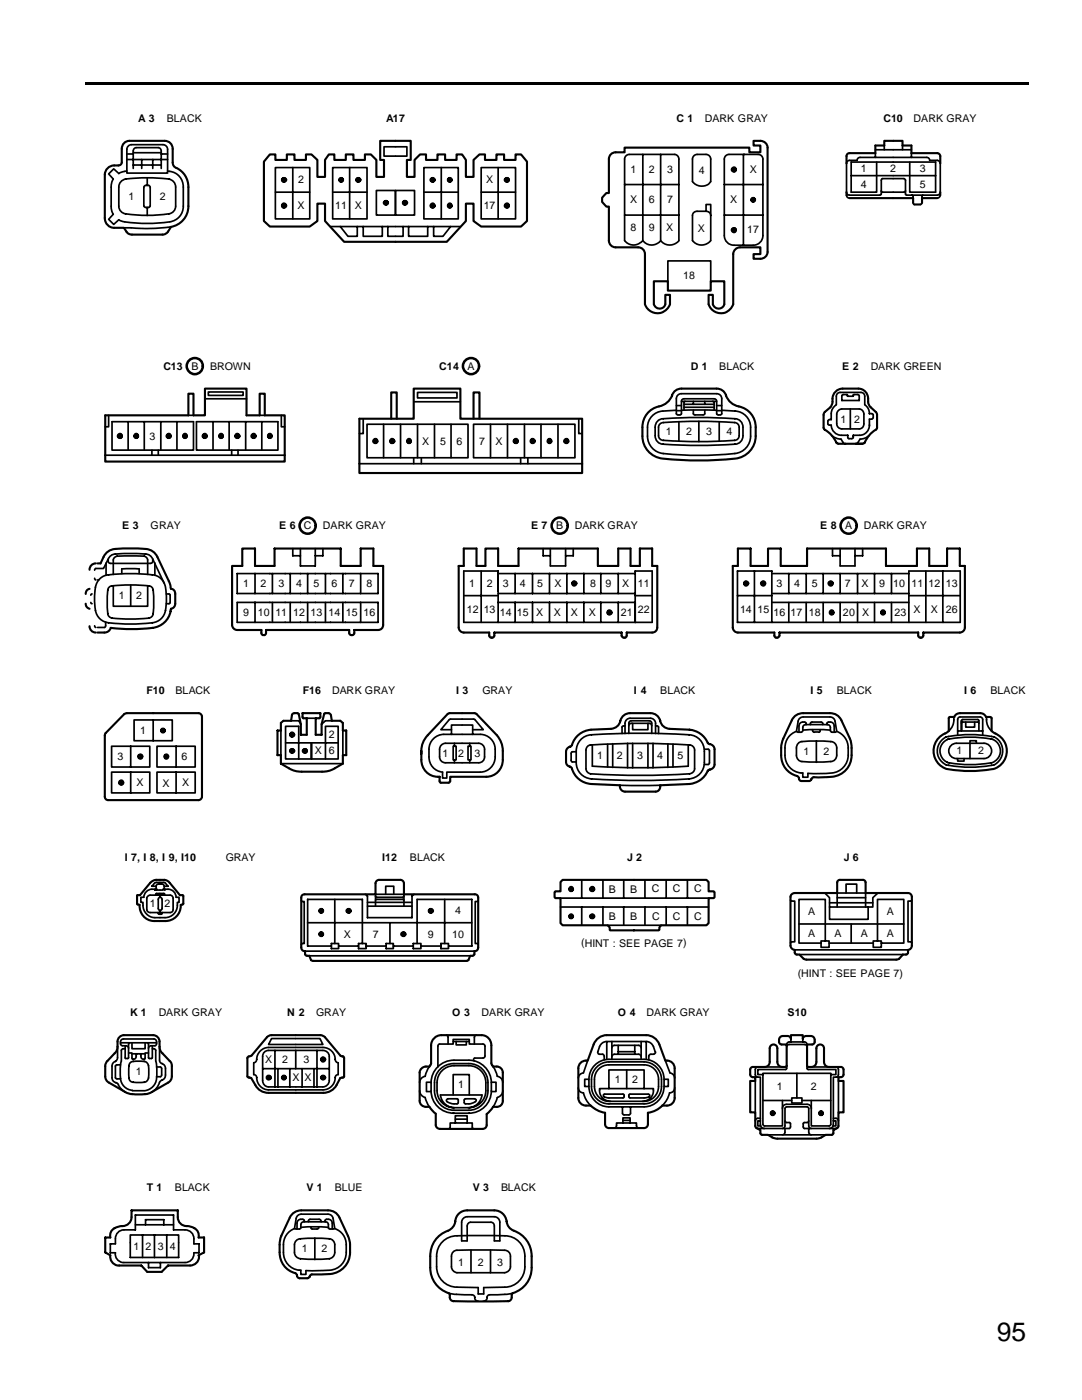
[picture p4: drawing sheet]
<svg xmlns="http://www.w3.org/2000/svg" width="216mm" height="279mm" viewBox="0 0 216 279" stroke-linecap="round" stroke-linejoin="round" font-family="sans-serif">
<path d="M17 16.5h188.3v.5h-188.3z" fill-rule="evenodd" fill="#000"/>
<g fill="none" stroke="#000" stroke-width=".34">
<path d="M24.3 36.1l.3-.2a28 28 0 0 1 9.5 0 1.59 1.59 0 0 1 1 1.4v3.8a1.55 1.55 0 0 1-1.4 1.6 27.5 27.5 0 0 1-9.1-.1 1.56 1.56 0 0 1-.9-1.5v-3.8l.1-.4zM25.3 34.1l-1.1 .3-.5 .2-1-.9-1 1 .9 1-.3 .8-.1 .8v4.3l.4 1.2-.9 1 1 1 1-.9 .3 .1a26.2 26.2 0 0 0 10.5 .1 3.1 3.1 0 0 0 2.1-3v-3.8a3.2 3.2 0 0 0-3.2-3.2M25.3 30.7h1.3M25.3 31.8h8.1M25.6 29.1l.6-.2h6.3a.94 .94 0 0 1 .9 .9v4.7h-8.1v-4.7zM26.6 33.6v-3.5a.65 .65 0 0 1 .6-.6h4.4a.65 .65 0 0 1 .6 .6v3.5M26.6 32.9h5.6M26.6 30.5h5.6M28.3 31.8v1.8M28.9 37.1l.7-.1 .3 .2v4a.89 .89 0 0 1-1 .2l-.2-.3v-3.7zM29.4 35.5v1.5M30.5 31.8v1.8"/>
<path d="M32.2 30.7h1.2M54.9 33.4h6.9v10.3h-6.9zM54.9 38.4h6.9M56.6 35.6v.6M56.8 35.6v.6M58.4 33.4v10.3M66.4 33.4h6.8v10.3h-6.8zM66.4 38.4h6.8M68 35.6v.6M68.2 35.6v.6M69.8 33.4v10.3M71.4 35.6v.6"/>
<path d="M71.6 35.6v.6M75.1 38h3.8v4.9h-3.8zM76.6 29.3h4.6v1.9h-4.6zM78.9 38h3.8v4.9h-3.8zM84.6 33.4h6.8v10.3h-6.8zM84.6 38.4h6.8M86.2 35.6v.6M86.4 35.6v.6M88.1 33.4v10.3M89.7 35.6v.6M89.8 35.6v.6M96 33.4h6.9v10.3h-6.9z"/>
<path d="M96 38.4h6.9M99.4 33.4v10.3M101 35.6v.6M101.3 35.6v.6M124.6 36.8h10.9M124.9 31.1l.7-.3h9a.93 .93 0 0 1 .9 1v16.2a2.3 2.3 0 0 1-3.7 0 2.23 2.23 0 0 1-3.5 0 2.34 2.34 0 0 1-3.7 0v-16.2zM128.3 30.8v17.2M131.8 30.8v17.2M138.5 31.1l.6-.3h1.8a.94 .94 0 0 1 .9 1v4.4a2.22 2.22 0 0 1-3.6 0v-4.4zM144.5 36.8h7.7M144.8 31.1l.7-.3h5.8a.94 .94 0 0 1 .9 1v15.2a1.92 1.92 0 0 1-1.9 1.9h-3.8a1.92 1.92 0 0 1-2-1.9v-15.2zM146.4 33.5v.7"/>
<path d="M146.6 33.5v.7M148.3 30.8v18.1M150.2 39.5v.7M150.4 39.5v.7M168.9 38.9a.58 .58 0 0 0 .6 .6M169.1 32.2l.4-.2h1.5a.58 .58 0 0 1 .6-.6h13.3a.58 .58 0 0 1 .6 .6h1.5l.5 .3 .1 .3v5.8a.64 .64 0 0 1-.6 .5h-6.2l-.1-.2v-2.7l-.4-.4-4.3 .1-.1 .3v2.7l-.2 .2h-6.2a.58 .58 0 0 1-.6-.5v-5.8zM169.8 35.1h16.9M174.7 30.6v.8M174.7 29.9h7.2M174.9 32.3v6.1h-5.1v-6.1h16.9v6.1h-5.2v-6.1M175.9 38.1l.2 .3h4.2l.4-.3M176.4 29v.9"/>
<path d="M180.1 29v.9M181.9 30.6v.8M181.9 38.9l.3 .3v.3M184.1 38.9l-.1 .6M187.6 38.9a.64 .64 0 0 1-.6 .6M29.4 41.4v1.6M34 45.3a46.2 46.2 0 0 1-9.3 .2M56.6 40.7v.7M56.8 40.7v.7M66 45.2h25.9M67.9 45.2l1.5 2h1.9v-2M72.5 45.2v2h3.8v-2"/>
<path d="M76.9 40.1v.7M77.1 40.1v.7M77.4 45.2v2h3v-2M80.7 40.1v.7M80.9 40.1v.7M81.5 45.2v2h3.8v-2M86.2 40.7v.7M86.4 40.7v.7M86.5 45.2v2h1.9l1.5-2M89.7 40.7v.7M89.8 40.7v.7M101 40.7v.7"/>
<path d="M101.3 40.7v.7M124.6 42.9h10.9M133.3 56.1v-4h8.5v4M140.9 42.2h-1.8a.87 .87 0 0 0-.9 .8v5a2.3 2.3 0 0 0 3.6 0v-5M140.9 42.2a.87 .87 0 0 1 .9 .8M140.9 42.2v-1.4h.9v2.2M144.5 42.9h7.7M146.4 45.6v.6M146.6 45.6v.6M182.2 40.5l.3 .3M184 40.5l-.4 .3M40.9 79.6h8.3"/>
<path d="M41.6 78.2h6.9v.7h-6.9zM83.3 78.3h7.9v1.1h-7.9zM135.4 78.8l.6-.2h7a.98 .98 0 0 1 1 1v2.9l-.2 .3h-.6l-.2-.3v-2.4h-7v2.4l-.2 .3h-.5l-.3-.3v-2.9v-.3zM168 78.9l1-.2 .1 .4h1.1l.1-.3h1l.1 .2v.9h-3.4zM21 90.8h35.8M21.7 82.9v2.3h-.7M22.4 84.2h16.2v5.6h-16.2zM23.9 86.7v.7M24 86.7v.6M25.6 84.2v5.6M27.1 86.7v.7M27.3 86.7v.6"/>
<path d="M28.8 84.2v5.6M30.3 89.8v1M31.6 89.8v1M32.1 84.2v5.6M33.6 86.7v.7M33.8 86.7v.6M35.3 84.2v5.6M36.8 86.7v.7M37 86.7v.6M37.6 82.9h1M39.2 84.2h16.3v5.6h-16.3zM40.7 86.7v.7"/>
<path d="M41 86.7v.6M42.5 84.2v5.6M44 86.7v.7M44.2 86.7v.6M45.7 84.2v5.6M46.2 89.8v1M47.2 86.7v.7M47.5 86.7v.6M47.5 89.8v1M49 84.2v5.6M50.5 86.7v.7M50.7 86.7v.6"/>
<path d="M51.8 82.9h1M52.2 84.2v5.6M53.8 86.7v.7M53.9 86.7v.6M56.1 82.9v2.3h.7M71.7 92.5h44.5M72.5 83.6v2.9h-.8M73.2 84.7h20.2v6.7h-20.2zM74.8 87.7v.6M75 87.7v.6M76.5 84.7v6.7M78.1 87.7v.6"/>
<path d="M78.4 87.7v.6M79.9 84.7v6.7M81.5 87.7v.6M81.7 87.7v.6M82.5 80.2h9.4M82.5 91.4v1.1M83.3 84.7v6.7M84.1 91.4v1.1M86.7 84.7v6.7M90 84.7v6.7M94.5 84.7h20.2v6.7h-20.2zM97.9 84.7v6.7"/>
<path d="M101.3 84.7v6.7M102.8 87.7v.6M103 87.7v.6M103.9 91.4v1.1M104.6 84.7v6.7M105.3 91.4v1.1M106.2 87.7v.6M106.4 87.7v.6M107.9 84.7v6.7M109.6 87.7v.6M109.7 87.7v.6M111.3 84.7v6.7"/>
<path d="M112.9 87.7v.6M113.1 87.7v.6M115.5 83.6v2.9h.7M131.2 84.1a2.72 2.72 0 0 1 2.4-.6l5.9-.2 4.7 .1a7.8 7.8 0 0 1 3.3 .4 1.7 1.7 0 0 1 .8 1.5 3.2 3.2 0 0 1-.5 2.8 2.74 2.74 0 0 1-2.4 .6l-5.9 .2-4.7-.1a7.7 7.7 0 0 1-3.3-.4 1.7 1.7 0 0 1-.8-1.4 3.2 3.2 0 0 1 .5-2.9zM131.7 84.6l.7-.3 4.8-.2h4.6l4.8 .2a.94 .94 0 0 1 .9 1v1.7a.94 .94 0 0 1-.9 .9l-7.1 .2-7.1-.2a.96 .96 0 0 1-1-.9v-1.7zM135 81.9l-1.7 .1a3.5 3.5 0 0 0-4.1 3.3 5 5 0 0 0 .9 4.1 4.1 4.1 0 0 0 3.5 1.2 62.3 62.3 0 0 0 13.7-.2 3.5 3.5 0 0 0 2.5-3.4 4.5 4.5 0 0 0-1.2-4.2 6.6 6.6 0 0 0-4-.9h-.6M135 82h1M135 80.9h1M135.5 84.2v3.9M136 80.1v-.3l.5-.2h6l.4 .2 .1 .3M136 81.9h7M136.5 80.7h6"/>
<path d="M136.5 81.3h6M136.7 80.1l-.2 .2v1.6M138.3 81.9l.1 .8 .3 .1h1.8l.1-.3v-.6M138.3 80.1v.6M139.4 84.1v4M140.6 80.1v.6M142.2 80.1l.3 .2v1.6M143 82h1M143 80.9h1M143.5 84.2v3.9M165.9 87l1.1 .5 .8 .1 .5 .8 .4 .2M167.3 81.9l.7-.3h3.4a1.02 1.02 0 0 1 1 1v2a.96 .96 0 0 1-1 1h-3.4a1.03 1.03 0 0 1-1-1v-2z"/>
<path d="M169.7 81.6v4M173.4 87l-1 .5-.8 .1-.5 .8-.3 .2M173.5 82.5l.6 .1 .1 .2v.7l-.3 .2h-.4v1.2M173.5 82.5a2.09 2.09 0 0 0-.9-1.7v-1.7a.76 .76 0 0 0-.8-.8h-4.2a.76 .76 0 0 0-.7 .8v1.7a2.67 2.67 0 0 0-1 2.9l-.5 .1-.2 .3v.6l.7 .1a2.06 2.06 0 0 0 2 2.1h1.3v.5l.2 .1 .8-.1 .1-.5a2.62 2.62 0 0 0 2.9-1l.3-1.1M173.5 82.5h.1M18.4 118.5l-.3 .3M18.9 115.4l.2 .3M19.5 115.7h.2M19.8 115.7a3.4 3.4 0 0 1 2.9-1.1 28.8 28.8 0 0 1 8.8 .4 3.5 3.5 0 0 1 1.7 3.5v2a3.4 3.4 0 0 1-3.8 3.9 34 34 0 0 1-8.3-.2 3.4 3.4 0 0 1-2.2-3.7l.1-2.6a3.6 3.6 0 0 1 .8-2.2zM21.2 112.4v2.4M21.6 111.6a1.91 1.91 0 0 1 2.2-1.1h.8a21 21 0 0 1 5.2 .3l.7 .8M21.8 117.2a3.4 3.4 0 0 1 2.2-.4h4a3.4 3.4 0 0 1 2.3 .4 7.6 7.6 0 0 1 .4 3.3v.6a2.34 2.34 0 0 1-.7 2.1 26.7 26.7 0 0 1-8 0 1.34 1.34 0 0 1-.6-1.4v-2.6a2.9 2.9 0 0 1 .4-2z"/>
<path d="M22.6 114.6v-2.8a.89 .89 0 0 1 .8-.8h5.4a.9 .9 0 0 1 .7 .8v2.8M22.6 116.9v4.1h6.9v-4.1M24.3 114.5v-1h1.8h1.7v1M26.1 116.8v4.2M30.5 111.6l-.1 .6-.4 .2h-7.9l-.5-.2v-.6l-.9 1.9h-1.6l-.2 .3M30.5 111.6l2.3 4.8M30.9 112.4v2.4M33.2 118.5l.6 .1 .2 .2-.1 1.6-.7 .1M50.9 114.5v3.9h24.5v-3.9h-28.1v3.9h3.6M54.4 114.5v3.9M57.9 114.5v3.9M58.4 109.5v1.4h1.5"/>
<path d="M59.9 109.5v3.4h3v-3.4M61.4 114.5v3.9M64.4 109.5v1.4h-1.5M64.9 114.5v3.9M68.4 114.5v3.9M72 114.5v3.9M92.5 118.9h6.9M96 114v10.2M99.4 114.5h27.3M99.4 118.4h3.4M102.8 114.5v3.9h3.5M106.3 118.4h3.3"/>
<path d="M106.3 114.5v3.9M108.4 109.5v1.4h1.4M109.6 114.5v3.9h3.5M109.8 109.5v3.4h3.1v-3.4M113.1 118.4h3.4M113.1 114.5v3.9M114.4 109.5v1.4h-1.5M114.5 116.1v.7M114.7 116.2v.6M116.5 114.5v3.9h3.4M119.9 114.5v3.9h3.5M123.4 114.5v3.9h3.3"/>
<path d="M126.7 114h3.4v10.2h-3.4zM126.7 118.9h3.4M147.2 118.9h6.8M148.8 116.8v-.6h.2v.6M150.5 114v10.2M152.1 116.1v.7M152.4 116.2v.6M154 114.5h27.4M154 118.4h27.4M157.4 114.5v3.9M160.9 114.5v3.9M164.3 114.5v3.9"/>
<path d="M165.6 116.1v.7M165.9 116.2v.6M166.1 109.5v1.4h1.5M167.6 109.5v3.4h3v-3.4M167.6 114.5v3.9M171.1 114.5v3.9M172.1 109.5v1.4h-1.5M174.5 114.5v3.9M177.9 114.5v3.9M181.4 118.9h10.2M184.7 114v10.2M188.1 114v10.2"/>
<path d="M18.1 120.2l.3 .3M18.9 124.9l.2 .3M21.1 124.1l-.1 1.1h-1.5M50.9 120.2v4h24.5v-4h-28.1v4h3.6M54.4 120.2v4M57.9 120.2v4M61.4 120.2v4M64.9 120.2v4M68.4 120.2v4M72 120.2v4M99.4 124.2v-10.2h-6.9v10.2h10.3M99.4 120.2h27.3"/>
<path d="M102.8 120.2v4h3.5M106.3 124.2h3.3M106.3 120.2v4M109.6 120.2v4h3.5M113.1 124.2h3.4M113.1 120.2v4M116.5 120.2v4h3.4M119.9 120.2v4h3.5M121.5 121.9v.7M121.8 121.9v.7M123.4 120.2v4h3.3M154 120.2h27.4"/>
<path d="M154 124.2v-10.2h-6.8v10.2h44.4v-10.2h-10.2v10.2M157.4 120.2v4M160.9 120.2v4M164.3 120.2v4M165.9 121.9v.7M166 121.9v.7M167.6 120.2v4M171.1 120.2v4M174.5 120.2v4M176.1 122.6v-.7h.2v.7M177.9 120.2v4M22.3 154.1h7.6v4.1h-7.6z"/>
<path d="M22.3 148.9h7.6v4.2h-7.6zM24 155.9v.6M24.3 155.9v.6M26.1 148.9v4.2M26.1 154.1v4.1M26.8 143.7h7.6v4.1h-7.6zM27.9 150.7v.6M28.1 150.7v.6M30.6 143.7v4.1M31.3 154.1h7.6v4.1h-7.6zM31.3 148.9h7.6v4.2h-7.6zM32.4 145.5v.6"/>
<path d="M32.6 145.5v.6M33.1 150.7v.6M33.3 150.7v.6M35.1 148.9v4.2M35.1 154.1v4.1M56 152.4h12.4M56 145.8v4.9M57 144.9h2.6v6.6h-2.6zM57 148.3h5.1M58.1 143.8h1.5l.4 .7M58.2 146.3v.7M58.2 149.5v.7"/>
<path d="M58.4 146.3v.6M58.4 149.5v.7M59.6 151.5h2.5M60.7 149.5v.7M61 149.5v.7M61.2 143.3h1.8M62.1 148.3h2.8v-3.4h2.6v6.6h-5.4M62.1 148.3v3.2M66.2 143.8h-1.3l-.7 .7M67.5 148.3h-2.6v3.2M68.4 145.8v4.9M86.7 147.2l1.2-.6h.7h7.2a3 3 0 0 1 3 2.9 4.1 4.1 0 0 1-1.1 3.9l-1.2 .6-.7 .1h-6.6v1.2h-.9v-1.2a2.97 2.97 0 0 1-2.7-3.1 3.9 3.9 0 0 1 1.1-3.8z"/>
<path d="M88.2 148.6l.7-.3h6.6a1.21 1.21 0 0 1 1.2 1.2v1.5a1.16 1.16 0 0 1-1.2 1.2h-6.6a1.16 1.16 0 0 1-1.2-1.2l.1-1.8zM90.1 145.6h-2.1l1.7-2 .2-.1h4.6l.2 .1 1.7 2h-2.1M90.1 146.6v-1.9h4.2v1.9M90.4 148.9h.6v2.7h-.6zM90.7 148.3v.6M90.7 151.6v.6M93.4 148.9h.6v2.7h-.6zM93.7 148.3v.6M93.7 151.6v.6M115 150h-.8l-.2 .4v1.5l.2 .2h.8M115.8 147.7a3.1 3.1 0 0 1 2.2-1.1l8.4-.3 8.2 .2a11.1 11.1 0 0 1 4.1 .4 3.3 3.3 0 0 1 1.8 3 5.5 5.5 0 0 1-.6 4.2 4 4 0 0 1-3.9 1.4l-8.2 .3-8.3-.3a4.3 4.3 0 0 1-3.9-1.4 7.4 7.4 0 0 1-.4-5.4zM117.2 149l.3-.2a129.9 129.9 0 0 1 20.5 0l.3 .2 .3 .7v3.7a1.09 1.09 0 0 1-1 1l-9.8 .3-9.9-.3a1.08 1.08 0 0 1-1-1v-3.7z"/>
<path d="M118.2 148.7v4.2l9.6 .3 9.5-.3v-4.2M121.2 148.5v4.6M122.3 148.4v4.8M123.7 156.7h8M124.7 146.4v-2a1.03 1.03 0 0 1 1-1.1h4.1a1.03 1.03 0 0 1 1 1.1v2M124.7 144.9l-.5 .1-.1 1.4M125.2 148.3v4.9M125.5 146.4v-2l.1-.3 .4-.3 3.8 .1 .2 .5v2M125.5 144.9l.1-.3 .4-.2h3.5l.5 .2v.3M126.2 144.4v1.2h3.1v-1.2M126.2 148.3v4.9M129.3 148.3v4.9"/>
<path d="M130.3 148.3v4.9M130.8 144.9l.6 .1v1.4M133.3 148.4v4.8M134.3 148.5v4.6M140.5 149.5h.8l.3 .4-.1 2.5-.2 .2h-.8M158.9 146a3.4 3.4 0 0 0-2.3 3.3 4.8 4.8 0 0 0 .9 3.8 3.4 3.4 0 0 0 2.7 1.2v.8h1v-.8a24.8 24.8 0 0 0 5.5-.2 3.6 3.6 0 0 0 2.5-3.4 4.3 4.3 0 0 0-1.2-4.1l-1-.6M159.4 148.2a10.9 10.9 0 0 1 4.2-.3h.7a2.96 2.96 0 0 1 2.4 .6 3.8 3.8 0 0 1 0 2.9 1.69 1.69 0 0 1-1.7 .6l-3.5 .1a2.66 2.66 0 0 1-2.4-.7 3.9 3.9 0 0 1 0-2.9zM159.6 143.3l.7-.2h5.3a1.01 1.01 0 0 1 1 .8l.4 2.1-.3 .1h-.8l-.2-.3v-.6a.58 .58 0 0 0-.6-.6h-4.3a.58 .58 0 0 0-.6 .6v.6l-.2 .3h-.8l-.3-.1 .4-2.1zM160.2 145.7l2.7-.1 2.8 .1M160.9 144.6a.7 .7 0 0 0-.7-.6 .7 .7 0 0 0-.7 .6l-.1 1.5M161.7 144.6l.1-.4 .3-.1h1.9l.2 .5M162.1 145.6l.1 .4a.76 .76 0 0 0 .9 .1h.4l.2-.5"/>
<path d="M162.9 147.8v4.3M165 144.6v-.2a.84 .84 0 0 1 .9-.3 .84 .84 0 0 1 .6 .8v1.2M188.1 148.3a2.64 2.64 0 0 1 2.2-1 22.6 22.6 0 0 1 7.8 .3 2.52 2.52 0 0 1 1.4 2.9 2.52 2.52 0 0 1-2.7 1.9 22.3 22.3 0 0 1-7.7-.3 2.5 2.5 0 0 1-1-3.8zM189.6 149l.8-.6 .4-.1h5.5a1.52 1.52 0 0 1 1.6 1.6 1.52 1.52 0 0 1-1.6 1.5h-5.5a1.52 1.52 0 0 1-1.3-.9 1.52 1.52 0 0 1 .1-1.5zM190.4 143.1v.2a3.3 3.3 0 0 1-1.1 2.6M191.1 146.7v-3.1l.2-.4 .3-.1 4.2 .1 .3 .4v3.1M191.1 151.4v.5h1.3v-.5M191.1 145.9h5M191.9 145.9v-2.1l.2-.2h3.1l.1 .2v2.1M191.9 144.4l.2-.3h3l.2 .3M192.7 144.1v1h1.8v-1M194.8 148.3v-.5h-1.3v3.6"/>
<path d="M196.8 143.1v.2a3.3 3.3 0 0 0 1.1 2.6M198.3 152.7a24.4 24.4 0 0 1-9.5 0 3.1 3.1 0 0 1-1.7-3.6 3.1 3.1 0 0 1 3.2-2.3 24.7 24.7 0 0 1 8.1 .3 3.1 3.1 0 0 1 0 5.6M29.5 178.8l.5-.2h4a.64 .64 0 0 1 .5 .6v2.3a.58 .58 0 0 1-.5 .6h-4a.65 .65 0 0 1-.7-.6v-2.3zM31.1 178.6l.1-.3h1.5l.2 .3M31.2 176.9v.7a1.69 1.69 0 0 0-2.5 1.5h-.6v1h.4a2.55 2.55 0 0 0 2.4 3 4 4 0 0 0 4-.9 2.83 2.83 0 0 0 .5-2.1h.3v-1h-.6a1.72 1.72 0 0 0-2.2-1.6v.1h-.1v-.7M31.2 176.9l.2-.4 .2-.1 1 .1 .2 .4M31.2 176.9h-.9l.5-.6 .4-.2h1.7l.6 .8h-.7M31.2 177.5h.1v.1h1.2v-.1h.3M31.9 179.1l-.3 .2v.2v1.8v.2l.3 .2M31.9 179.1l.4 .2v.2v1.8l-.2 .3-.2 .1M31.9 178.6v.5M60.1 179.7l.2 .2h.4v8.4h-.4l-.2 .3"/>
<path d="M66.8 179.5v8.8M72.9 178.5l.4 .3v4.3h8.9v-4.3l.4-.3M74.9 178.8l.3 .3h5.1l.3-.3M74.9 179.7l.3-.2h5.1l.3 .2M77 178.5v-1.6h1.6v1.6M88.7 179.5v8.8M95.4 179.7l-.2 .2h-.4v8.4h.4l.2 .3M111.8 179.2h29.6M113.9 177.1v.7M114 177.1v.7M116.1 175.6v3.6M118.1 177.1v.7"/>
<path d="M118.3 177.1v.7M120.3 175.6v3.6M124.5 175.6v3.6M128.7 175.6v3.6M132.9 175.6v3.6M137.2 175.6v3.6M157.7 179.6l.3 .2h.6v8.2h-.6l-.3 .2M164.6 178.2l.9 1v4.3h7.7v-2.5h1v-1.8l1-1M167 179.2h5.7M168.8 178.2v-1.8h2.1v1.8M181.9 179.6l-.1 .2h-.6v8.2h.6l.1 .2M31.6 182.1l.1 .4 .6-.1v-.3"/>
<path d="M31.9 181.7v.4M60.9 189.8h33.8M61.4 184.1h32.7M61.7 190.8h32.1M64 181.4v.7M64 186.1v.7M64.2 181.4v.7M64.2 186.1v.7M66.1 188.3h1.5v1h-1.5zM67.6 188.8h3.9M69.5 181.4v.7M69.7 181.4v.7"/>
<path d="M71.5 188.3h1.6v1h-1.6zM72.3 188.3v-8.8h-10.9v9.3h4.7M73.1 188.8h3.9M73.3 180.1h8.9M73.3 180.8h8.9M74.9 180.8v-2.3h5.7v2.3M77 188.3h1.5v1h-1.5zM77.8 184.1v4.2M78.5 188.8h4M80.4 186.1v.7M80.6 186.1v.7M82.5 188.3h1.5v1h-1.5z"/>
<path d="M83.2 188.3v-8.8h10.9v9.3h-4.6M84 188.8h4M85.9 181.4v.7M86.1 181.4v.7M88 188.3h1.5v1h-1.5zM111.8 181h29.6M113.9 182.5v.7M114 182.5v.7M116.1 181v3.7M118.1 182.5v.7M118.3 182.5v.7M120.3 181v3.7"/>
<path d="M121.2 184.7h10.7M124.5 181v3.7M128.7 181v3.7M132.9 181v3.7M137.2 181v3.7M158.6 189.6h22.6M159.4 184.4h20.9M159.5 190.5h20.7M163.8 187.8h1.6v1.3h-1.6zM164.7 187.8v-8.3h-5.3v8.7h4.4M165.4 188.2h8.8M165.5 181h7.7"/>
<path d="M165.5 180.2h8.7M167 181v-2.8h5.7v2.8M169.8 184.4v3.8M174.2 187.8h1.7v1.3h-1.7zM175.1 187.8v-8.3h5.2v8.7h-4.4M23.5 208.9v2.2a.91 .91 0 0 1-.8 .9l-.3 .8v2.3a1.03 1.03 0 0 0 .9 1l.7 1.1 1 .7M24 212.5h-.8l-.2 .3 .1 2.4 .9 .1M24 208.1h7.2M25 209.3h-.6l-.2 .3-.1 2.4a8.8 8.8 0 0 0 .3 4.4 2.55 2.55 0 0 0 2 1.2M25.7 210.1h.6v1.1a.52 .52 0 0 0 .7 .1 .52 .52 0 0 0 .2-.7l.2-.3M25.7 209.2l-.1-.2a1.46 1.46 0 0 0-1.4-.3l-.2-.4a.7 .7 0 0 1 .6-1h6.1a.76 .76 0 0 1 .5 .7 .76 .76 0 0 1-.3 .7l-1 .1-.3 .4M25.9 208.1l-.2 .3v2.7l-.2 .1h-.5v-2.5"/>
<path d="M26 212.1a4.4 4.4 0 0 1 3.3 0 4.8 4.8 0 0 1 .3 3 1.1 1.1 0 0 1-1.3 .9h-1.3a1.11 1.11 0 0 1-1.3-1.4v-1.9zM26.3 208.1v1.2h2.7v-1.2M26.3 210.3h2.7M29.4 208.1l.2 .3v2.7l.2 .1h.4l.2-.1v-2.4M29.6 210.1h-.6v1.1a.52 .52 0 0 1-.8 .1 .52 .52 0 0 1-.1-.7l-.2-.3M30.4 209.3a.5 .5 0 0 1 .7 .3l.1 2.4a8.8 8.8 0 0 1-.3 4.4 2.92 2.92 0 0 1-3 1.3h-1.5M31.2 212.9h.8l.3 .4-.1 1.4-.2 .2h-.8M31.8 208.9v2.7a.9 .9 0 0 0 .8 .8l.2 .2a3.5 3.5 0 0 1 0 2.6l-.5 .4a1.06 1.06 0 0 0-.6 .9 3.1 3.1 0 0 1-1.4 1.4M51.8 209.9a2.39 2.39 0 0 1 1.8-.9h10.8a2.52 2.52 0 0 1 2.5 2.7l.6 .4v2.4a.58 .58 0 0 0-.6 .6 2.46 2.46 0 0 1-2.5 2.4h-10.8a2.54 2.54 0 0 1-2.4-2.7l-.6-.3v-2.4a.65 .65 0 0 0 .6-.7l.1-.5zM52.4 213.3h13.3M52.6 210.1l.6-.4 .4-.1h10.8a1.24 1.24 0 0 1 1.3 1.2v4.8a1.3 1.3 0 0 1-1.3 1.3h-10.8a1.22 1.22 0 0 1-1.2-1.3v-4.8zM53.5 214.7v.7"/>
<path d="M53.8 214.7v.7M54.2 207.3h9.6l.6 1.1h-10.8zM54.9 209.6v7.3M55.5 213.3v3.6M56.6 214.7v.7M56.7 214.7v.7M57.8 213.3v3.6M59 209.6v3.7M60.3 213.3v3.6M62.7 213.3v3.6M63.2 209.6v7.3M64.3 211.2v.6"/>
<path d="M64.3 214.7v.7M64.6 211.2v.6M64.6 214.7v.7M83.7 217.7a1.43 1.43 0 0 0 1.1 1.3l.9 1.9M85.7 212.9l-.4 .7-.5 1.2a1.28 1.28 0 0 0-1.1 1.3M86 216h-.9v1.8h.9M87.8 213.4a3.9 3.9 0 0 1 2.8-1.1h3a3.8 3.8 0 0 1 3.8 3.8 5.1 5.1 0 0 1-1.1 4.3 3.7 3.7 0 0 1-2.7 1.2h-3a3.9 3.9 0 0 1-3.9-3.9 5 5 0 0 1 1.1-4.3zM87.9 218.5h8.3a2.84 2.84 0 0 1-2.8 2.6h-2.7a2.83 2.83 0 0 1-2.8-2.6zM89.1 206.6l.3 .2v.2v1.4M89.1 219.5l.3-.2h1.9l.1 .2v.7a2.14 2.14 0 0 1-2.3-.6zM90.4 218.5v-4h3.2v4M90.4 207.9h3.2"/>
<path d="M91 207.9v.6h2v-.6M92.7 219.4l2-.1 .3 .2v.1a2.17 2.17 0 0 1-2.3 .6zM94.7 211.8l-.2-.3 .1-.3h1.8l.3-.2v-2.4l-.3-.2h-2.8v-1h-3.2v1h-2.7l-.3 .2v4.3M95.1 206.6h-.2l-.2 .4v1.4M98 216h1v1.8h-1M98.4 212.9l.4 .7 .4 1.2a1.28 1.28 0 0 1 1.1 1.3M100.3 217.7a1.43 1.43 0 0 1-1.1 1.3l-.8 1.9M115.4 217.1a.98 .98 0 0 0 1 1l.5 1.4 1 1.1M116.7 215.4h.8v1.4h-.8zM117.3 211.7l-.9 2.4a1.09 1.09 0 0 0-1 1M117.5 216.8a4 4 0 0 0 4 4.1h7a4 4 0 0 0 4-4.1M117.5 215.4a4 4 0 0 1 4-4h7a4 4 0 0 1 4 4"/>
<path d="M119.1 213a3.5 3.5 0 0 1 2.4-1.1h7a3.5 3.5 0 0 1 3.5 3.5 4.5 4.5 0 0 1-1 3.9 3.5 3.5 0 0 1-2.5 1h-7a3.5 3.5 0 0 1-3.5-3.5 4.4 4.4 0 0 1 1.1-3.8zM119.7 213.1l1.1-.5 .7-.1h7a2.86 2.86 0 0 1 2.9 2.9 4 4 0 0 1-1.1 3.7l-1.1 .6-.7 .1h-7a2.92 2.92 0 0 1-2.9-3 3.8 3.8 0 0 1 1.1-3.7zM120.4 218.5l.2-.1h3.7l.2 .1a.45 .45 0 0 1-.2 .6h-3.1l-.6-.2zM121.1 207.9a2.02 2.02 0 0 0-1.8 2.2l.2 .3h.9l.2 .4v.7M121.1 211.4v-3.5h7.8v3.5M121.5 217.3v-3.8h7v3.8M121.8 219.8a2.21 2.21 0 0 1-2.2-2.5h10.8a2.21 2.21 0 0 1-2.2 2.5M122.1 210.9l.1-.2 .4-.3h4.8l.3 .1 .2 .4M122.1 209.1l.1-.2 .4-.3h4.8l.3 .1 .2 .4M122.1 207.9v3.5M123.4 208.6v1.8M123.4 209.9h3.3"/>
<path d="M125.1 213.5v3.8M125.5 218.5l.2-.1h3.7l.2 .1-.1 .4-.7 .2h-3.1a.45 .45 0 0 1-.2-.6zM126.7 208.6v1.8M127.9 207.9v3.5M128.9 207.9a1.96 1.96 0 0 1 1.8 2v.3l-.1 .1-.7 .1-.4 .2v.9M132.5 215.4h.8v1.4h-.8zM132.8 211.7l.9 2.4a1.08 1.08 0 0 1 .9 1M134.6 217.1a.98 .98 0 0 1-1 1l-.5 1.4-.9 1.1M150.7 215h1v9.4a.8 .8 0 0 0 .9 .8M150.7 215.7v6.3M151.2 212.9l-.2 .1-.3 .4 .1 1.3 .4 .3M152.2 219.6h5.8"/>
<path d="M152.6 212.9h3.5M156.1 219.6v5.1h-3.7l-.2-.3v-10.2h13.6v10.2l-.2 .3h-3.7v-5.1M157 208.4v-.2l.5-.3h3l.3 .1 .2 .4M157 209v-.3l.5-.3h3l.5 .3v.3M157 212.7l-.1 .6-.2 .1h-5.5v1.1h1M157.8 207.3v.6M158 219.1h2v1h-2zM159 214.2v4.9M160 219.6h5.8M160.2 207.3v.6M161 212.7l.1 .6 .2 .1h5.5v1.1h-1M161.9 212.9h3.5"/>
<path d="M166.8 212.9l.2 .1 .3 .4-.1 1.3-.4 .3M167.3 215h-1v9.4a.8 .8 0 0 1-.9 .8M167.3 215.7v6.3M89.4 225.3l.4-.2v-1h4.4l.1 1 .4 .2M90.4 222.2h.2M90.6 222.2a4.5 4.5 0 0 1-4.6-4.5 5.7 5.7 0 0 1 1.1-4.5 4.6 4.6 0 0 1 3.5-1.6 7.9 7.9 0 0 1 5.2 .6 4.5 4.5 0 0 1 2.2 3.9 5.8 5.8 0 0 1-1 4.5 4.5 4.5 0 0 1-3.4 1.6M90.6 221.1a3.4 3.4 0 0 1-3.4-3.4 4.6 4.6 0 0 1 1-4 3.4 3.4 0 0 1 2.4-1h3a3.4 3.4 0 0 1 3.3 3.4 4.6 4.6 0 0 1-1 4 3.4 3.4 0 0 1-2.3 1M90.6 222.2h3M90.8 224.1v-1.4h2.4v1.4M90.8 223.4h2.4M122.5 225.1l.4-.2 .1-.8h4l.1 .8 .4 .2M124.2 220.9v1.3l.3 .3h1l.3-.2v-1.4"/>
<path d="M124.3 224.1v-1h1.4v1M124.3 223.6h1.4M151.7 223.2l-.7 .1-.3 .4M151.7 223.7h-.5v1h.6M151.7 225.2v.4M153.2 226.5h11.6M154.1 221.8v.7M154.3 221.8v.7M156.1 225.2l.3-.1 .2-.4v-3.5l.4-.3h4.2l.2 .3v3.5l.2 .4 .3 .1M156.1 221.2a.8 .8 0 0 1 .9-.8h4a.8 .8 0 0 1 .9 .8M156.6 223.7l.2 .3 .9 .1-.1 1.1-6.6-.1M156.6 225.2v1l-.5 .3"/>
<path d="M161.4 223.7l-.2 .3-.9 .1 .1 1.1 6.6-.1M161.4 225.2v1l.5 .3M163.7 221.8v.7M163.9 221.8v.7M166.3 223.2l.7 .1 .3 .4M166.3 223.7h.5v1h-.6M166.3 225.2v.4M23.5 246l.8-.5 2.7-.1v-2.9h7.6v2.9h2.3a1.74 1.74 0 0 1 1.8 1.8v1h1v1.8h-1a1.76 1.76 0 0 1-1.8 2h-12.2a1.69 1.69 0 0 1-1.7-2h-1v-1.8h1a2.6 2.6 0 0 1 .5-2.2zM26 246.5h9.6v4.5h-9.6zM27 244.4h7.6M28.4 246.5v4.5M29 244.4v-1h3.7v1"/>
<path d="M29.6 252v1h2.4v-1M30.8 246.5v4.5M33.3 246.5v4.5M58.8 245.2a3.4 3.4 0 0 0-2.2 3.2 4.9 4.9 0 0 0 .9 3.9 3.3 3.3 0 0 0 2.5 1.2v.8h1v-.7h3.5a4.2 4.2 0 0 0 4.1-1.8 5.9 5.9 0 0 0-.3-5.6l-.9-.7-.6-.3M59.2 247.5a11.9 11.9 0 0 1 4.3-.4h.7a2.74 2.74 0 0 1 2.4 .6 3.9 3.9 0 0 1 .1 2.6 1.5 1.5 0 0 1-1.7 1h-3.6a2.85 2.85 0 0 1-2.4-.6 4 4 0 0 1-.2-2.6zM59.4 242.5l.7-.2h5.3a1.01 1.01 0 0 1 1.1 .9l.3 2-1.1 .1-.2-.3v-.6a.58 .58 0 0 0-.6-.6h-4.3a.58 .58 0 0 0-.6 .6v.6l-.1 .3-1.1-.1 .3-2zM60 244.9l2.8-.1 2.7 .1M60.8 243.8a.78 .78 0 0 0-.9-.5 .78 .78 0 0 0-.6 .8v1.2M61.6 243.8v-.4l.3-.1 1.9 .1 .3 .4M62.1 244.9l.1 .4h1a.31 .31 0 0 0 .4-.4M62.8 247.1v4.3M64.9 243.8a.7 .7 0 0 1 .6-.6 .7 .7 0 0 1 .7 .6l.1 1.5"/>
<path d="M88.3 247.8a4.6 4.6 0 0 1 3.9-1.2h6.6a7.8 7.8 0 0 1 4.2 .7 4 4 0 0 1 1.7 3.4 5.8 5.8 0 0 1-1.1 5 4.8 4.8 0 0 1-4.1 1.2l-3 .1v1.2h-1.1v-1.2l-3-.1a4.4 4.4 0 0 1-5.2-3.3 8.4 8.4 0 0 1 .6-5.2zM89.5 258.1l1.2 .2 2.5 .1a1.69 1.69 0 0 1 1.5 .3 .88 .88 0 0 0 .7 1M90.5 249.7l.7-.2h7.5a4.8 4.8 0 0 1 2.7 .2l.4 .6 .1 2.5a1.25 1.25 0 0 1-1.2 1.2h-8.5a1.71 1.71 0 0 1-1.9-.5l-.2-.7v-2.1v-.4zM92.6 243l.6-.2h5.4a1.12 1.12 0 0 1 1.1 1.1v3.7h-1.1v-2.9a.69 .69 0 0 0-.6-.8h-4.1a.75 .75 0 0 0-.7 .8v2.9h-1.1v-3.7l.1-.3zM94 249.5v4.5M97.9 249.5v4.5M102.4 258.1l-1.2 .2-2.5 .1a1.51 1.51 0 0 0-1.4 .3l-.1 .3a.69 .69 0 0 1-.8 .7"/>
<circle cx="56.6" cy="35.9" r=".33"/>
<circle cx="56.7" cy="35.9" r=".46"/>
<circle cx="68.1" cy="35.9" r=".43"/>
<circle cx="68.1" cy="35.9" r=".33"/>
<circle cx="71.5" cy="35.9" r=".33"/>
<circle cx="71.5" cy="35.9" r=".46"/>
<circle cx="86.3" cy="35.9" r=".44"/>
<circle cx="86.4" cy="35.9" r=".35"/>
<circle cx="89.7" cy="35.9" r=".43"/>
<circle cx="89.8" cy="35.9" r=".33"/>
<circle cx="101.2" cy="35.9" r=".44"/>
<circle cx="101.2" cy="35.9" r=".35"/>
<circle cx="146.4" cy="33.8" r=".45"/>
<circle cx="146.5" cy="33.9" r=".33"/>
<circle cx="150.3" cy="39.9" r=".43"/>
<circle cx="150.3" cy="39.9" r=".33"/>
<circle cx="56.6" cy="41.1" r=".33"/>
<circle cx="56.7" cy="41" r=".48"/>
<circle cx="77" cy="40.5" r=".44"/>
<circle cx="77" cy="40.5" r=".35"/>
<circle cx="80.8" cy="40.5" r=".33"/>
<circle cx="80.8" cy="40.5" r=".46"/>
<circle cx="86.3" cy="41" r=".45"/>
<circle cx="86.4" cy="41.1" r=".35"/>
<circle cx="89.7" cy="41" r=".45"/>
<circle cx="89.8" cy="41.1" r=".33"/>
<circle cx="101.1" cy="41" r=".45"/>
<circle cx="101.2" cy="41.1" r=".35"/>
<circle cx="146.4" cy="45.9" r=".45"/>
<circle cx="146.5" cy="45.9" r=".33"/>
<circle cx="23.9" cy="87" r=".45"/>
<circle cx="24" cy="87" r=".34"/>
<circle cx="27.2" cy="87" r=".45"/>
<circle cx="27.2" cy="87" r=".34"/>
<circle cx="33.7" cy="87" r=".45"/>
<circle cx="33.7" cy="87" r=".34"/>
<circle cx="36.9" cy="87" r=".45"/>
<circle cx="36.9" cy="87" r=".34"/>
<circle cx="40.9" cy="87" r=".45"/>
<circle cx="40.9" cy="87" r=".35"/>
<circle cx="44.1" cy="87" r=".45"/>
<circle cx="44.1" cy="87" r=".34"/>
<circle cx="47.3" cy="87" r=".34"/>
<circle cx="47.4" cy="87" r=".48"/>
<circle cx="50.6" cy="87" r=".45"/>
<circle cx="50.6" cy="87" r=".35"/>
<circle cx="53.8" cy="87" r=".45"/>
<circle cx="53.8" cy="87" r=".34"/>
<circle cx="74.9" cy="88" r=".45"/>
<circle cx="74.9" cy="88" r=".35"/>
<circle cx="78.2" cy="88" r=".34"/>
<circle cx="78.3" cy="88" r=".48"/>
<circle cx="81.6" cy="88" r=".45"/>
<circle cx="81.6" cy="88" r=".34"/>
<circle cx="102.9" cy="88" r=".45"/>
<circle cx="102.9" cy="88" r=".35"/>
<circle cx="106.3" cy="88" r=".34"/>
<circle cx="106.3" cy="88" r=".48"/>
<circle cx="109.6" cy="88" r=".45"/>
<circle cx="109.6" cy="88" r=".34"/>
<circle cx="113" cy="88" r=".45"/>
<circle cx="113" cy="88" r=".34"/>
<circle cx="114.6" cy="116.4" r=".34"/>
<circle cx="114.6" cy="116.4" r=".48"/>
<circle cx="148.8" cy="116.4" r=".34"/>
<circle cx="148.9" cy="116.4" r=".48"/>
<circle cx="152.3" cy="116.4" r=".45"/>
<circle cx="152.3" cy="116.4" r=".35"/>
<circle cx="165.7" cy="116.4" r=".45"/>
<circle cx="165.8" cy="116.4" r=".35"/>
<circle cx="121.6" cy="122.3" r=".33"/>
<circle cx="121.6" cy="122.2" r=".48"/>
<circle cx="165.9" cy="122.2" r=".45"/>
<circle cx="166" cy="122.3" r=".33"/>
<circle cx="176.2" cy="122.2" r=".45"/>
<circle cx="176.2" cy="122.3" r=".33"/>
<circle cx="24.2" cy="156.2" r=".45"/>
<circle cx="24.2" cy="156.2" r=".35"/>
<circle cx="28" cy="151" r=".45"/>
<circle cx="28" cy="151" r=".35"/>
<circle cx="32.5" cy="145.8" r=".43"/>
<circle cx="32.5" cy="145.8" r=".33"/>
<circle cx="33.2" cy="151" r=".45"/>
<circle cx="33.2" cy="151" r=".34"/>
<circle cx="58.3" cy="146.6" r=".34"/>
<circle cx="58.3" cy="149.9" r=".33"/>
<circle cx="58.3" cy="146.6" r=".46"/>
<circle cx="58.3" cy="149.9" r=".45"/>
<circle cx="60.9" cy="149.9" r=".44"/>
<circle cx="60.9" cy="149.9" r=".35"/>
<circle cx="113.9" cy="177.4" r=".45"/>
<circle cx="114" cy="177.5" r=".33"/>
<circle cx="118.2" cy="177.4" r=".45"/>
<circle cx="118.2" cy="177.5" r=".35"/>
<circle cx="64.1" cy="181.8" r=".43"/>
<circle cx="64.1" cy="186.4" r=".43"/>
<circle cx="64.1" cy="186.4" r=".33"/>
<circle cx="64.1" cy="181.8" r=".33"/>
<circle cx="69.6" cy="181.8" r=".44"/>
<circle cx="69.6" cy="181.8" r=".35"/>
<circle cx="80.5" cy="186.4" r=".44"/>
<circle cx="80.5" cy="186.4" r=".33"/>
<circle cx="85.9" cy="181.8" r=".33"/>
<circle cx="86" cy="181.8" r=".46"/>
<circle cx="114" cy="182.9" r=".43"/>
<circle cx="114" cy="182.9" r=".33"/>
<circle cx="118.2" cy="182.9" r=".44"/>
<circle cx="118.2" cy="182.9" r=".35"/>
<circle cx="53.6" cy="215.1" r=".33"/>
<circle cx="53.6" cy="215.1" r=".46"/>
<circle cx="56.6" cy="215.1" r=".43"/>
<circle cx="56.6" cy="215.1" r=".33"/>
<circle cx="64.4" cy="211.4" r=".34"/>
<circle cx="64.4" cy="215.1" r=".33"/>
<circle cx="64.5" cy="211.4" r=".46"/>
<circle cx="64.5" cy="215.1" r=".45"/>
<circle cx="154.2" cy="222.2" r=".43"/>
<circle cx="154.2" cy="222.2" r=".33"/>
<circle cx="163.8" cy="222.2" r=".43"/>
<circle cx="163.8" cy="222.2" r=".33"/>
</g>
<g fill="none" stroke="#000" stroke-width=".42">
<path d="M53.8 30.8h1.1v1.1h2.3v-1.1h1.6v1.1h2.2v-1.1h1.1l1.2 1.1v3.4h1.6v-3.4l.7-1.1h1.1v1.1h2.3v-1.1h1.5v1.1h2.3v-1.1h1.2l1.1 1.1v3.4h1.5v-3.4h-.7v-3.8h6.1v3.8h-.8v3.4h1.5v-3.4l1.1-1.1h1.2v1.1h2.3v-1.1h1.5v1.1h2.3v-1.1h1.1l.8 1.1v3.4h1.5v-3.4l1.2-1.1h1.1v1.1h2.3v-1.1h1.5v1.1h2.3v-1.1h1.1l1.2 1.5v11.8l-1.2 1.1h-8l-1.5-1.1v-3.5h-1.5v3.5l-3.8 4.2h-20.5l-3.8-4.2v-3.5h-1.6v3.5l-1.5 1.1h-8l-1.1-1.1v-11.8zM122 30.7l.9-.3h1.7v-.9h24.9v.9h2.2v-1.4h-1.3v-.9a2.42 2.42 0 0 1 2.5 .6l.3 .8v20.8a1.4 1.4 0 0 1-1.5 1.3h-1.3v-.9h1.3v-1.3h-4a1.39 1.39 0 0 0-1.4 1.3v10a2.57 2.57 0 0 1-2.5 1.8 2.57 2.57 0 0 1-2.4-1.8v-1.9h.8v1.9a1.18 1.18 0 0 0 1.2 .9 1.18 1.18 0 0 0 1.1-.9v-4.6h-2.7v1.9h-8.5v-1.9h-2.8v4.6a1.18 1.18 0 0 0 1.1 .9 1.18 1.18 0 0 0 1.2-.9v-1.9h.9v1.9a2.63 2.63 0 0 1-2.5 1.8 2.63 2.63 0 0 1-2.5-1.8v-10a1.34 1.34 0 0 0-1.4-1.3h-4.4a1.34 1.34 0 0 1-1.4-1.4v-6.8h-.5l-.9-.9v-.8l.9-1h.5v-6.7l.1-.5zM168.9 32.6v-1.4a.58 .58 0 0 1 .6-.6h5.2v-1.6h1.7v-.9h3.7v.9h1.8v1.6h5.1a.64 .64 0 0 1 .6 .6v1.4M168.9 38.4v.5M169.5 39.5h12.7v1M187 39.5h-3v1M187.6 38.4v.5M34 45.3a4.2 4.2 0 0 0 3.6-4.2v-3.8a4.2 4.2 0 0 0-2.7-3.9l-.3-.3-.1-.7v-2.7a1.56 1.56 0 0 0-1.6-1.6h-7.1a1.53 1.53 0 0 0-1.5 1.6v2.7a.65 .65 0 0 1-.7 .6 2.09 2.09 0 0 0-2.7 1.9v8.6a1.9 1.9 0 0 0 1.9 2h1.9a1.85 1.85 0 0 0 1.6 1.3h6.1a1.32 1.32 0 0 0 1.1-.6l.6-.9M182.5 40.8h1.1M166.7 78.2l.9-.6h.5h3.2a2.1 2.1 0 0 1 1.9 2.6l.1 .3a3.2 3.2 0 0 0 1.5 1.7l.2 .6v2.7a7.3 7.3 0 0 0-2.6 2.9l-.4 .2h-4.7l-.3-.2a7.2 7.2 0 0 0-2.6-2.9l-.1-2.7 .3-.6a2.7 2.7 0 0 0 1.5-1.7v-.3a2.34 2.34 0 0 1 .6-2zM21 82.9h16.6v-4.3h1v4.3h2.3v-5.3h8.3v5.3h2.6v-4.3h1v4.3h4v9.2h-35.8zM71.7 83.6h10.8v-6h9.4v6h24.3v10.8h-44.5z"/>
<path d="M78.1 83.6v-5.3h1.1v5.3M94.5 83.6v-5.3h1.2v5.3M129.6 82.1a5.2 5.2 0 0 1 2.5-1.2 3.8 3.8 0 0 0 2.2-2.5 1.93 1.93 0 0 1 1.7-.8h7a2.21 2.21 0 0 1 2.1 1.9 4 4 0 0 0 3 1.8 4.2 4.2 0 0 1 2.7 4 6 6 0 0 1-1 4.5 5.1 5.1 0 0 1-4.3 1.8 63.2 63.2 0 0 1-14-.2 4.5 4.5 0 0 1-3.3-4.4 5.9 5.9 0 0 1 .9-4.4zM17.9 117.5a.94 .94 0 0 0-.8 1M19.1 112.4a1.25 1.25 0 0 0-1.2 1.3M19.5 112.4h.6a4.1 4.1 0 0 1 1.9-2.6 22 22 0 0 1 8.1 0 2.72 2.72 0 0 1 1.3 1.4l2.4 5 .3 1.3a.9 .9 0 0 1 .9 1v2a1.01 1.01 0 0 1-.9 1 4.3 4.3 0 0 1-4.6 3.9 34.3 34.3 0 0 1-7.4-.1 1.27 1.27 0 0 1-1.3 .9h-1.3M48.3 109.5h2.6v3.4h3.9v-3.4h13.2v3.4h4v-3.4h2.5v3.4h2v11.8a.98 .98 0 0 1-1.1 1h-4.7v.6a.52 .52 0 0 1-.5 .5 .52 .52 0 0 1-.5-.5v-.6h-16.6l-.1 .8-.5 .2-.3-.2v-.8h-4.9a1.03 1.03 0 0 1-1-1v-11.8h2zM92.5 109.5h2.6v3.4h1.8v-3.4h2.5v3.4h4.1v-3.4h15.8v3.4h4.1v-3.4h2.4v3.4h1.9v-3.4h2.4v3.4h1v12.3a.98 .98 0 0 1-1 1h-5l-.1 .9-.3 .2a.52 .52 0 0 1-.7-.5v-.6h-25.4v.6a.52 .52 0 0 1-.5 .5 .52 .52 0 0 1-.5-.5v-.6h-5.1a1.03 1.03 0 0 1-1-1v-12.3h1zM147.2 109.5h2.6v3.4h3.4v-3.4h2.6v3.4h5.2v-3.4h15.8v3.4h6.2v-3.4h2.4v3.4h3.6v-3.4h2.5v3.4h1v12.3a1.03 1.03 0 0 1-1 1h-7.3v.6a.52 .52 0 0 1-.5 .5 .52 .52 0 0 1-.5-.5v-.6h-27.7v.6a.52 .52 0 0 1-.5 .5 .52 .52 0 0 1-.5-.5v-.6h-7.3a1.03 1.03 0 0 1-1-1v-12.3h1zM17.1 120.5a1 1 0 0 0 .8 1M17.9 125a1.25 1.25 0 0 0 1.2 1.2M24.8 142.5l.5-.2h14.3a.73 .73 0 0 1 .7 .7v16a.73 .73 0 0 1-.7 .7h-18a.67 .67 0 0 1-.7-.7v-12.4z"/>
<path d="M56 144.3l.6-.5h1.5l.2-1.3a1.08 1.08 0 0 1 1.3 0l.4 2v2.1h1.2v-3.3h-.8v-1h3.5v.9l-.9 .1v3.3h1.2v-2.1l.5-2.1a1.16 1.16 0 0 1 1.2 .1l.3 1.3h1.7l.5 .5v1.5h.7v4.9h-.7v1.7a6.5 6.5 0 0 1-4.1 1.6l-5.2-.1a8.5 8.5 0 0 1-3.1-1.5v-1.7h-.6v-4.9h.6zM89.3 142.5l.4-.2 5.3 .1 4.5 4.8a6.8 6.8 0 0 1 .3 6.3 3.3 3.3 0 0 1-2.8 1.5h-7.2v.9l-.3 .3h-1.7l-.1-1.2a3.3 3.3 0 0 1-3.6-3.4 5.7 5.7 0 0 1 1.2-4.9zM115.1 147a5 5 0 0 1 4.2-1.4l1.9-.1a2.34 2.34 0 0 0 2.8-2.1 1.96 1.96 0 0 1 1.7-1.1h4.1a2.11 2.11 0 0 1 2.1 2 2.29 2.29 0 0 0 2.4 1.2l1.9 .1a4.8 4.8 0 0 1 5.1 2.8l.2 .1a1.15 1.15 0 0 1 1.1 1v3.1a1.36 1.36 0 0 1-1.3 1.1 4.9 4.9 0 0 1-5.2 2.8l-4.4 .2a1.05 1.05 0 0 1-.9 1.3h-6.1a1.06 1.06 0 0 1-1-1.3l-4.3-.2a4.8 4.8 0 0 1-5-2.5l-.4-.8-.3-.2a.92 .92 0 0 1-.8-.9v-2.1a1.46 1.46 0 0 1 1.1-1.2zM158.5 143a2.47 2.47 0 0 1 1.8-.7h5.3a2.41 2.41 0 0 1 2.3 1.5l1.7 3.6a7.8 7.8 0 0 1-.3 5.6 4.7 4.7 0 0 1-4.5 2.1h-2.4l-.4 .2-.4 .5-1.7 .1a.64 .64 0 0 1-.5-.8l-.2-.1a4.4 4.4 0 0 1-3.3-4.3v-1.8l.3-1.1 1.8-4zM189.4 143.1h1a1.2 1.2 0 0 1 1.2-.8h4a1.28 1.28 0 0 1 1.2 .8l1 .1 .1 2.7a7.5 7.5 0 0 1 2.4 2 3.8 3.8 0 0 1-3.4 5.8 23.5 23.5 0 0 1-8.3-.4 3.9 3.9 0 0 1-2.3-3.8 3.9 3.9 0 0 1 2.8-3.4l.2-.2v-2.6zM27.4 178.7l.5-.1 2.3-2.6a2.9 2.9 0 0 1 2.6-.4l.8 .4 2.3 2.6 .6 .1 .1 1.6-.5 .3a3 3 0 0 1-3.1 3.2h-2.2a2.94 2.94 0 0 1-2.9-3.2l-.5-.1zM60.3 178.7l.5-.2h14.1v-2.2a.73 .73 0 0 1 .7-.7h4.3a.73 .73 0 0 1 .7 .7v2.2h14.1a.62 .62 0 0 1 .7 .7v9.9a.7 .7 0 0 1-.7 .7l-.1 .8-.8 .2-.3 .8-.4 .2h-30.6l-.4-.2-.4-.8-.8-.2v-.8a.69 .69 0 0 1-.8-.7v-9.9zM111.8 176l.5-.4h28.7l.4 .4v1.9h1l.2 .2v1l-.2 .1h-1v5l-.4 .5h-9.1l-.3 .4v.5l-.2 .1h-9.6l-.1-.6-.5-.4h-8.9l-.5-.5v-5h-1l-.1-.1v-1l.1-.2h1zM158 178.4l.6-.2h8.4v-2.1l.1-.2 .5-.3 4.9 .1 .2 .4v2.1h8.5a.76 .76 0 0 1 .7 .8v9.7a.84 .84 0 0 1-.7 .9v.5l-.2 .3-.8 .1-.8 .8-.6 .2h-17.8l-.6-.2-.9-.8-.7-.1-.2-.3v-.5a.91 .91 0 0 1-.9-.9v-9.7zM23.7 207.1l.6-.4 .4-.1h5.9a1.3 1.3 0 0 1 1.2 1.3 2.56 2.56 0 0 0 .6 2.3l1.8 2 .1 2.6a1.4 1.4 0 0 1-.8 1.3l-3.2 1.8a7.5 7.5 0 0 1-5.3 0l-3.2-1.8a1.4 1.4 0 0 1-.8-1.3l.1-2.6 1.8-2a2.3 2.3 0 0 0 .6-2.3zM53.3 207l.4-.3 .5-.1h9.7l.5 .1 .5 .3 3 3.7 .7 .3 .1 3.8-.1 .2-.7 .1a4.2 4.2 0 0 1-2.3 2.8l-1.1 .2h-10.9a2.89 2.89 0 0 1-2.6-1.5l-.9-1.5-.6-.1-.1-.2v-3.6l.1-.3 .7-.2zM119.1 207.5a2.75 2.75 0 0 1 2-.9h7.8a2.83 2.83 0 0 1 2.7 1.8l1.2 3.3a1.57 1.57 0 0 1 1.8 1.5v5.9a1.52 1.52 0 0 1-1.5 1.5h-.9l-1.3 1-1.6 .5v2.3a.76 .76 0 0 1-.8 .7h-7a.76 .76 0 0 1-.8-.7v-2.3l-1.5-.5-1.3-1a1.94 1.94 0 0 1-2.4-1l-.1-6.4a1.57 1.57 0 0 1 1.9-1.5l1.1-3.3z"/>
<path d="M153.8 208.7a.76 .76 0 0 1 .8-.2 .76 .76 0 0 1 .5 .7v2.7a1.21 1.21 0 0 0 1.8 .9l.1-4.4h-1a.89 .89 0 0 1-.6-.9 .89 .89 0 0 1 .8-.7h.9a.65 .65 0 0 1 .7 .5v-.7h2.4v.7a.65 .65 0 0 1 .7-.5h.9a.89 .89 0 0 1 .8 .7 .89 .89 0 0 1-.5 .9h-1.1l.1 4.4a1.21 1.21 0 0 0 1.8-.9v-2.7a.76 .76 0 0 1 .8-.8 .76 .76 0 0 1 .7 .8v2.7a.98 .98 0 0 0 1 1h2.4l.3 .1 .2 .4-.1 1.3-.4 .3h-.5v.7h1v6.3h-1v2.9l-1 .7v.5l-.2 .3a2.77 2.77 0 0 0-2.4 .7l-.8 .1h-7.8l-.8-.1a2.77 2.77 0 0 0-2.4-.7l-.2-.3v-.5l-1-.7v-2.9h-1v-6.3h1v-.7h-.5l-.4-.3-.1-1.3 .3-.4 .2-.1h2.4a.98 .98 0 0 0 1-1v-2.7zM87 222.2l-1.3-1.3a1.44 1.44 0 0 1-2-1.2v-5.7a1.47 1.47 0 0 1 2-1.1l.3-.7v-3.6a2.06 2.06 0 0 1 2.1-2h8a1.99 1.99 0 0 1 1.9 2v3.6l.4 .7a1.42 1.42 0 0 1 1.9 1.1v5.7a1.16 1.16 0 0 1-1.2 1.2h-.7l-1.3 1.4v2.2a.78 .78 0 0 1-.8 .8h-8.5a.84 .84 0 0 1-.8-.8v-2.2M26.2 241.6h9.3a2.61 2.61 0 0 0 .8 2.9l.5 .1a2.81 2.81 0 0 1 2.8 1.5v.9h1.1v2.9l-1.1 .6a1.66 1.66 0 0 1-1.7 2.1h-4.4l-1.2 1.2h-2.9l-1.2-1.2h-4.4a1.75 1.75 0 0 1-1.8-2.1l-1-.6v-2.9h1a2.16 2.16 0 0 1 2.5-2.3 1.79 1.79 0 0 0 1.7-1.8zM58.4 242.2a2.56 2.56 0 0 1 1.7-.6h5.3a2.41 2.41 0 0 1 2.3 1.4l1.7 3.6a6.8 6.8 0 0 1-.2 5.6 5.2 5.2 0 0 1-5.1 2.1h-1.9l-.3 .2-.4 .6h-1.7a.67 .67 0 0 1-.6-.7l-.1-.2a4.4 4.4 0 0 1-3.3-4.3v-1.8l.2-1.1 1.8-4zM91.6 242.2l1-.6h.6h5.4a2.61 2.61 0 0 1 2.6 2.6 2.72 2.72 0 0 0 2.1 1.8 5.3 5.3 0 0 1 2.8 4.7 8 8 0 0 1-.8 5.1 6.7 6.7 0 0 1-3.2 2.5v.1a.95 .95 0 0 1-.7 1.3h-10.9a1.04 1.04 0 0 1-.8-1.4 6.2 6.2 0 0 1-3.6-3.8 11.6 11.6 0 0 1 .3-6.3 5.9 5.9 0 0 1 3.4-2.8 2.63 2.63 0 0 0 1.2-2.2z"/>
</g>
<g fill="none" stroke="#000" stroke-width=".51">
<circle cx="38.9" cy="73.1" r="1.6"/>
<circle cx="94" cy="73.1" r="1.6"/>
<circle cx="61.4" cy="104.9" r="1.61"/>
<circle cx="111.7" cy="104.9" r="1.61"/>
<circle cx="169.3" cy="104.9" r="1.61"/>
</g>
<text font-size="5.3" x="198.9" y="267.5">95</text>
<g font-size="2.1">
<text x="27.6" y="24.3">A 3</text>
<text x="33.3" y="24.3">BLACK</text>
<text x="77" y="24.3">A17</text>
<text x="135" y="24.3">C 1</text>
<text x="140.6" y="24.3">DARK GRAY</text>
<text x="176.3" y="24.3">C10</text>
<text x="182.3" y="24.3">DARK GRAY</text>
<text x="125.8" y="34.5">1</text>
<text x="129.5" y="34.5">2</text>
<text x="133.1" y="34.5">3</text>
<text x="139.4" y="34.7">4</text>
<text x="149.6" y="34.5">X</text>
<text x="171.8" y="34.4">1</text>
<text x="177.6" y="34.4">2</text>
<text x="183.6" y="34.4">3</text>
<text x="25.7" y="40">1</text>
<text x="31.9" y="40">2</text>
<text x="59.4" y="41.7">X</text>
<text x="59.5" y="36.6">2</text>
<text x="66.9" y="41.7">11</text>
<text x="70.8" y="41.7">X</text>
<text x="96.5" y="41.7">17</text>
<text x="97" y="36.6">X</text>
<text x="125.7" y="40.6">X</text>
<text x="129.5" y="40.6">6</text>
<text x="133.1" y="40.6">7</text>
<text x="145.7" y="40.6">X</text>
<text x="171.8" y="37.4">4</text>
<text x="183.6" y="37.4">5</text>
<text x="125.8" y="46.1">8</text>
<text x="129.5" y="46.1">9</text>
<text x="132.9" y="46.1">X</text>
<text x="139.3" y="46.2">X</text>
<text x="149.1" y="46.6">17</text>
<text x="136.3" y="55.7">18</text>
<text x="32.6" y="73.7">C13</text>
<text x="38.2" y="73.7">B</text>
<text x="41.9" y="73.7">BROWN</text>
<text x="87.6" y="73.7">C14</text>
<text x="93.3" y="73.7">A</text>
<text x="137.8" y="73.7">D 1</text>
<text x="143.5" y="73.7">BLACK</text>
<text x="168.1" y="73.7">E 2</text>
<text x="173.7" y="73.7">DARK GREEN</text>
<text x="29.8" y="87.7">3</text>
<text x="84.2" y="88.7">X</text>
<text x="87.8" y="88.7">5</text>
<text x="91.1" y="88.7">6</text>
<text x="95.6" y="88.7">7</text>
<text x="98.9" y="88.7">X</text>
<text x="132.8" y="86.8">1</text>
<text x="136.9" y="86.8">2</text>
<text x="140.9" y="86.8">3</text>
<text x="144.9" y="86.8">4</text>
<text x="167.7" y="84.3">1</text>
<text x="170.4" y="84.3">2</text>
<text x="24.4" y="105.6">E 3</text>
<text x="30.1" y="105.7">GRAY</text>
<text x="55.7" y="105.6">E 6</text>
<text x="60.6" y="105.7">C</text>
<text x="64.4" y="105.7">DARK GRAY</text>
<text x="106" y="105.6">E 7</text>
<text x="111" y="105.7">B</text>
<text x="114.7" y="105.7">DARK GRAY</text>
<text x="163.7" y="105.6">E 8</text>
<text x="168.7" y="105.7">A</text>
<text x="172.4" y="105.7">DARK GRAY</text>
<text x="23.7" y="119.5">1</text>
<text x="27.2" y="119.5">2</text>
<text x="48.5" y="117.2">1</text>
<text x="52" y="117.2">2</text>
<text x="55.5" y="117.2">3</text>
<text x="59.1" y="117.2">4</text>
<text x="62.6" y="117.2">5</text>
<text x="66.1" y="117.2">6</text>
<text x="69.6" y="117.2">7</text>
<text x="73.2" y="117.2">8</text>
<text x="93.6" y="117.2">1</text>
<text x="97.1" y="117.2">2</text>
<text x="100.3" y="117.2">3</text>
<text x="103.7" y="117.2">4</text>
<text x="107.2" y="117.2">5</text>
<text x="110.7" y="117.2">X</text>
<text x="117.8" y="117.2">8</text>
<text x="120.8" y="117.2">9</text>
<text x="124.1" y="117.2">X</text>
<text x="127.3" y="117.2">11</text>
<text x="154.9" y="117.2">3</text>
<text x="158.5" y="117.2">4</text>
<text x="162" y="117.2">5</text>
<text x="168.6" y="117.2">7</text>
<text x="171.9" y="117.2">X</text>
<text x="175.4" y="117.2">9</text>
<text x="178.2" y="117.2">10 11</text>
<text x="185.3" y="117.2">12</text>
<text x="188.7" y="117.2">13</text>
<text x="48.5" y="122.9">9</text>
<text x="51.5" y="122.9">10</text>
<text x="54.9" y="122.9">11</text>
<text x="58.5" y="122.9">12</text>
<text x="62" y="122.9">13</text>
<text x="65.5" y="122.9">14</text>
<text x="69" y="122.9">15</text>
<text x="72.6" y="122.9">16</text>
<text x="93.1" y="122.3">12</text>
<text x="96.5" y="122.3">13</text>
<text x="99.7" y="122.9">14 15</text>
<text x="107" y="122.9">X</text>
<text x="110.5" y="122.9">X</text>
<text x="113.9" y="122.9">X</text>
<text x="117.5" y="122.9">X</text>
<text x="123.9" y="122.9">21</text>
<text x="127.3" y="122.3">22</text>
<text x="147.7" y="122.3">14 15</text>
<text x="154.3" y="122.9">16 17</text>
<text x="161.4" y="122.9">18</text>
<text x="168.1" y="122.9">20</text>
<text x="172" y="122.9">X</text>
<text x="178.5" y="122.9">23</text>
<text x="182.3" y="122.3">X</text>
<text x="185.8" y="122.3">X</text>
<text x="188.7" y="122.3">26</text>
<text x="29.2" y="138.5">F10</text>
<text x="35.1" y="138.5">BLACK</text>
<text x="60.5" y="138.5">F16</text>
<text x="66.3" y="138.5">DARK GRAY</text>
<text x="91" y="138.5">I 3</text>
<text x="96.3" y="138.5">GRAY</text>
<text x="126.5" y="138.5">I 4</text>
<text x="131.7" y="138.5">BLACK</text>
<text x="161.7" y="138.5">I 5</text>
<text x="167" y="138.5">BLACK</text>
<text x="192.4" y="138.5">I 6</text>
<text x="197.6" y="138.5">BLACK</text>
<text x="27.9" y="146.6">1</text>
<text x="65.6" y="147.3">2</text>
<text x="23.5" y="151.7">3</text>
<text x="36.2" y="151.7">6</text>
<text x="62.8" y="150.5">X 6</text>
<text x="88.3" y="151">1</text>
<text x="91.4" y="151">2</text>
<text x="94.7" y="151">3</text>
<text x="119.1" y="151.5">1</text>
<text x="123.1" y="151.5">2</text>
<text x="127.2" y="151.5">3</text>
<text x="131.1" y="151.5">4</text>
<text x="135.2" y="151.5">5</text>
<text x="160.4" y="150.7">1</text>
<text x="164.3" y="150.7">2</text>
<text x="190.8" y="150.5">1</text>
<text x="195.2" y="150.5">2</text>
<text x="27.3" y="156.9">X</text>
<text x="32.4" y="157">X</text>
<text x="36.3" y="156.9">X</text>
<text x="24.9" y="171.8">I 7, I 8, I 9, I10</text>
<text x="45" y="171.8">GRAY</text>
<text x="76.3" y="171.8">I12</text>
<text x="81.8" y="171.8">BLACK</text>
<text x="125.1" y="171.8">J 2</text>
<text x="168.4" y="171.8">J 6</text>
<text x="121.5" y="178.1">B</text>
<text x="125.7" y="178.1">B</text>
<text x="130" y="178.1">C</text>
<text x="134.3" y="178.1">C</text>
<text x="138.5" y="178.1">C</text>
<text x="29.9" y="181.1">1</text>
<text x="32.9" y="181.1">2</text>
<text x="90.8" y="182.5">4</text>
<text x="121.5" y="183.6">B</text>
<text x="125.7" y="183.6">B</text>
<text x="130.1" y="183.6">C</text>
<text x="134.3" y="183.6">C</text>
<text x="138.5" y="183.6">C</text>
<text x="161.3" y="182.6">A</text>
<text x="177" y="182.6">A</text>
<text x="68.6" y="187.1">X</text>
<text x="74.4" y="187.1">7</text>
<text x="85.3" y="187.1">9</text>
<text x="90.3" y="187.1">10</text>
<text x="116" y="188.9">(HINT : SEE PAGE 7)</text>
<text x="161.3" y="187">A</text>
<text x="166.5" y="187">A</text>
<text x="171.8" y="187">A</text>
<text x="177" y="187">A</text>
<text x="159.2" y="194.9">(HINT : SEE PAGE 7)</text>
<text x="26" y="202.8">K 1</text>
<text x="31.7" y="202.8">DARK GRAY</text>
<text x="57.3" y="202.8">N 2</text>
<text x="63.1" y="202.8">GRAY</text>
<text x="90.3" y="202.8">O 3</text>
<text x="96.1" y="202.8">DARK GRAY</text>
<text x="123.3" y="202.8">O 4</text>
<text x="129" y="202.8">DARK GRAY</text>
<text x="157.1" y="202.8">S10</text>
<text x="27.1" y="214.6">1</text>
<text x="52.9" y="212.2">X</text>
<text x="56.3" y="212.2">2</text>
<text x="58.3" y="215.7">X X</text>
<text x="60.5" y="212.2">3</text>
<text x="91.4" y="217.2">1</text>
<text x="122.7" y="216.2">1</text>
<text x="126.2" y="216.2">2</text>
<text x="155" y="217.6">1</text>
<text x="161.8" y="217.6">2</text>
<text x="29.3" y="237.7">T 1</text>
<text x="34.9" y="237.7">BLACK</text>
<text x="61.1" y="237.7">V 1</text>
<text x="66.8" y="237.7">BLUE</text>
<text x="94.3" y="237.7">V 3</text>
<text x="100" y="237.7">BLACK</text>
<text x="26.7" y="249.4">1 2 3 4</text>
<text x="60.2" y="249.9">1</text>
<text x="64.2" y="249.9">2</text>
<text x="91.4" y="252.6">1</text>
<text x="95.3" y="252.6">2</text>
<text x="99.2" y="252.6">3</text>
</g>
</svg>
